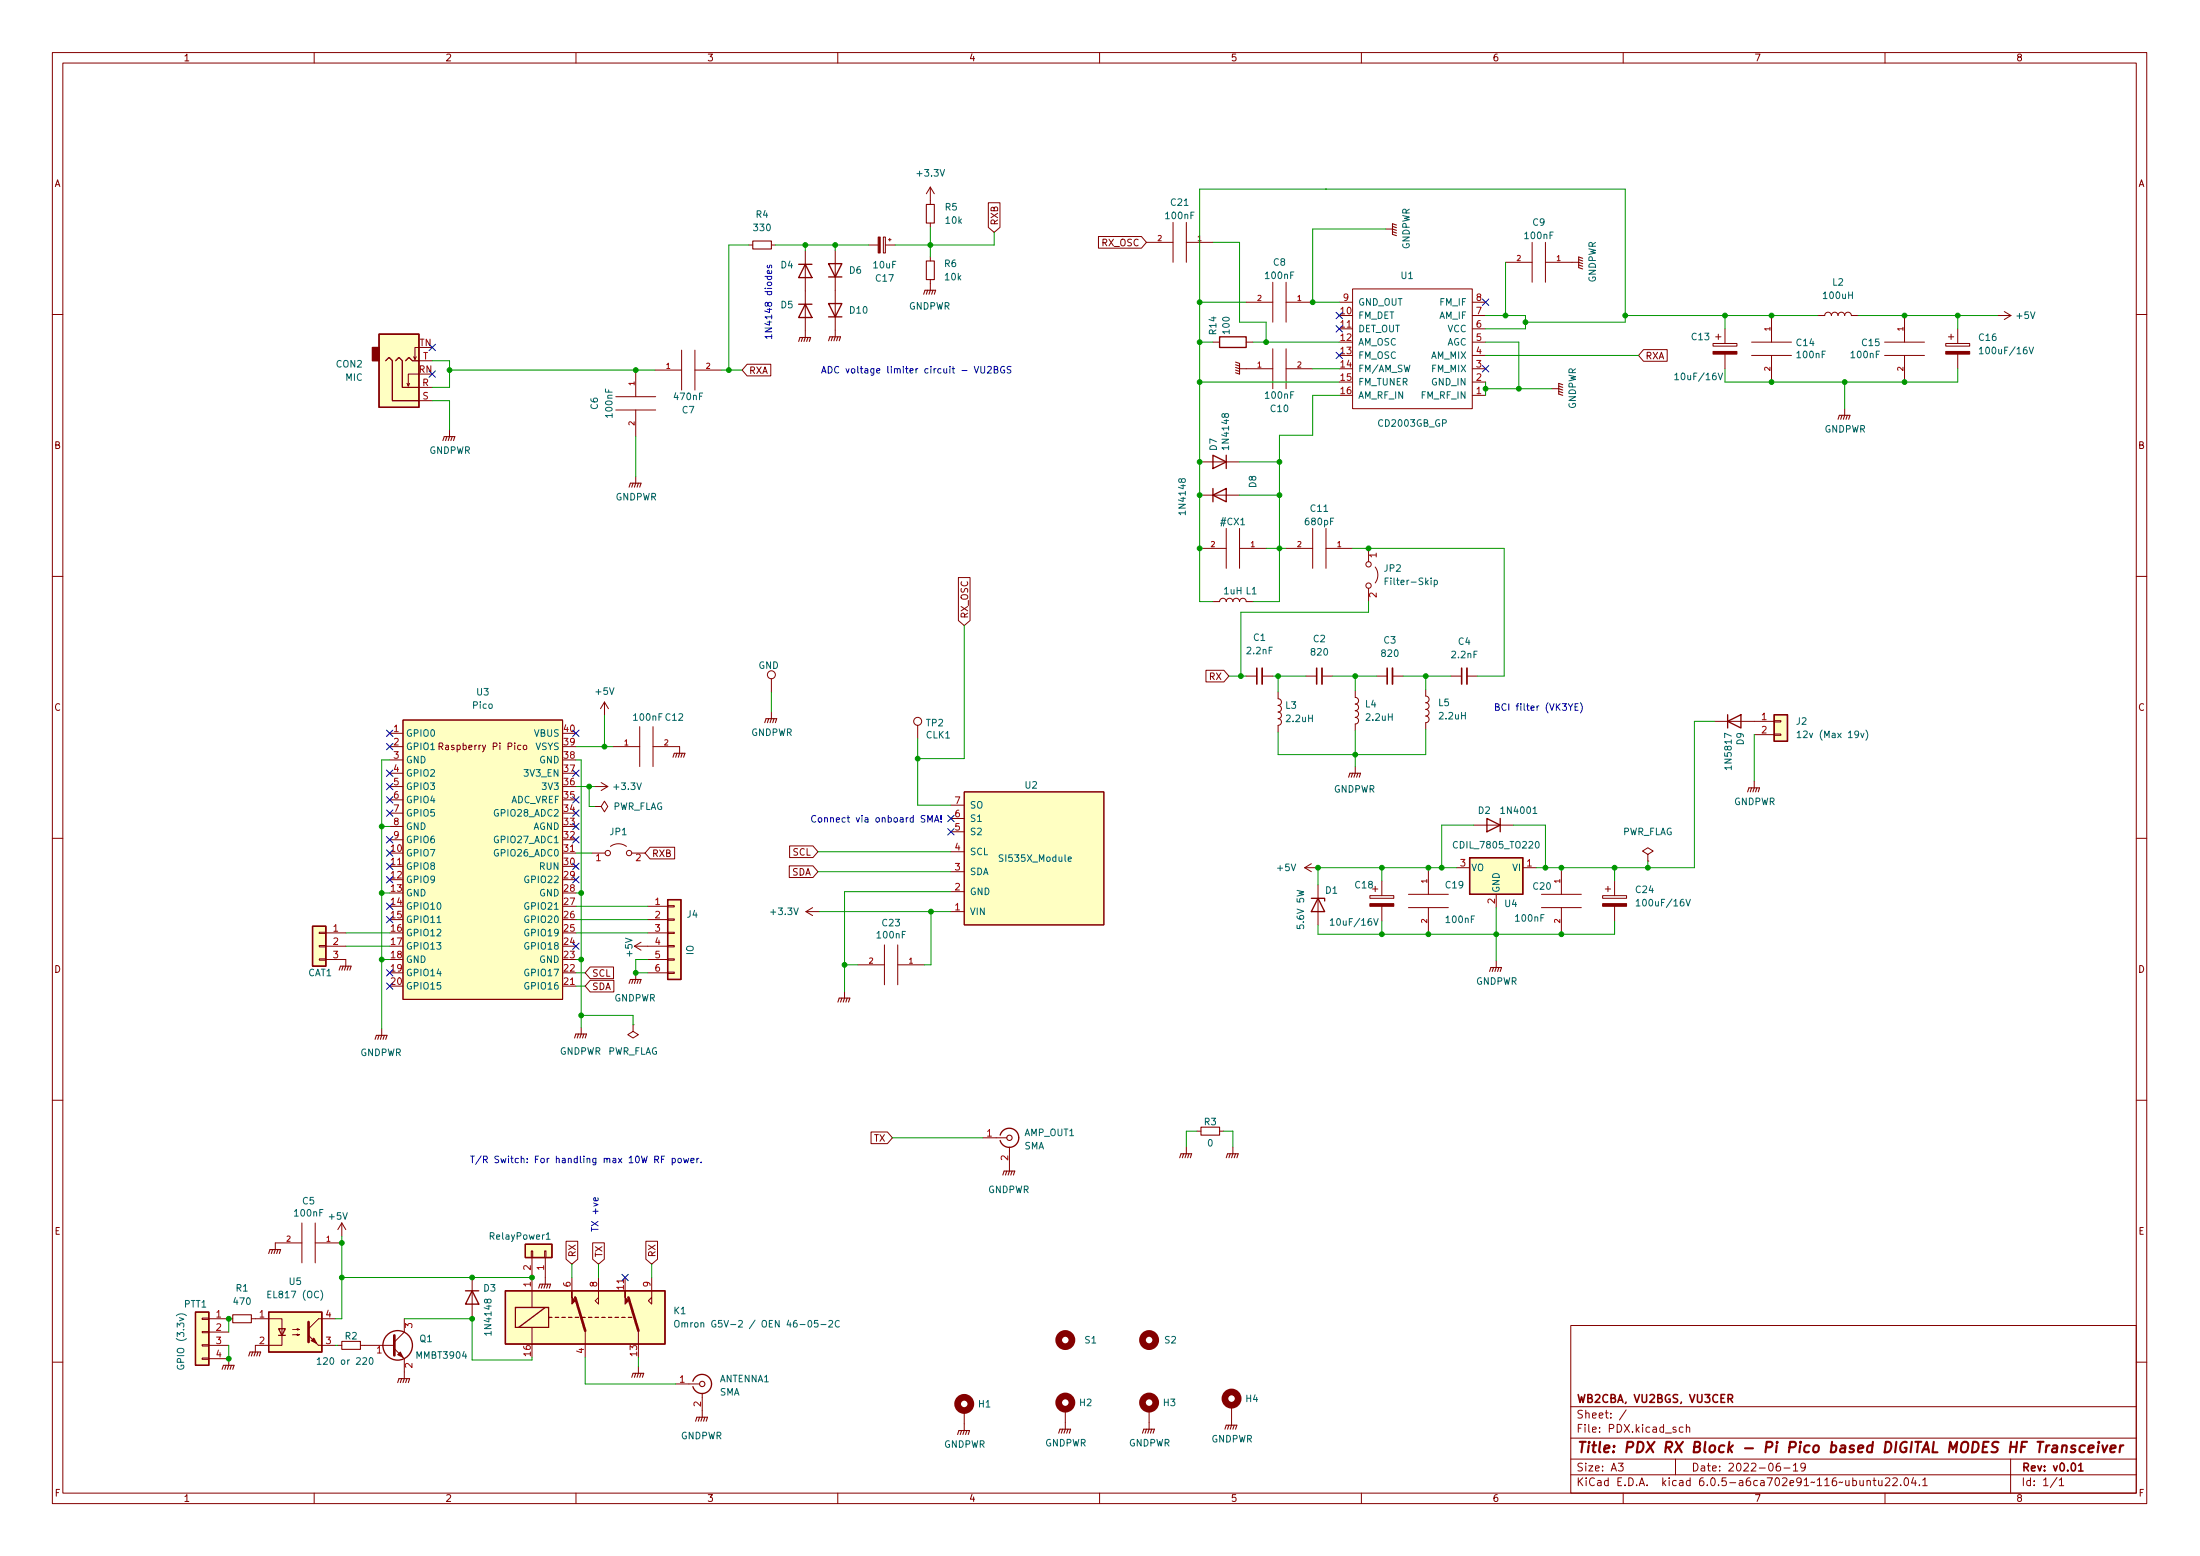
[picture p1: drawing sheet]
<svg xmlns="http://www.w3.org/2000/svg" width="420mm" height="297mm" viewBox="0 0 420 297" stroke-linecap="round" stroke-linejoin="round" font-family="sans-serif">
<g fill="none" stroke="#840000" stroke-width=".19">
<path d="M10 10h400v277h-400zM12 12h396v273h-396zM60 10v2M110 10v2M160 10v2M210 10v2M260 10v2M310 10v2M360 10v2M177.7 35.7v3.3M177.7 35.7l-.8 1.3M177.7 35.7l.7 1.3"/>
<path d="M188.8 38.7h2.2v4.7l-1.1 1-1.1-1zM143 46.8h.8M147.3 46.8h.8M153.8 47.9v16.5M159.5 47.8v16.5M165.9 46.8h1.8M168.7 45.2h.4v3.1h-.4zM169.1 46.8h1.8M169.7 45.8h.5M169.9 45.5v.5M177.7 42.6v.7M177.7 49.1v.7"/>
<path d="M177.7 53.4v2M209.8 45.2h8.2l.9 1.1-.9 1.1h-8.2zM218.9 46.3h5.1M224 42.5v7.6M226.6 42.5v7.6M226.6 46.3h5M238 57.7h5.1M243.1 53.9v7.6M245.6 57.7h5.1M245.6 53.9v7.6M255.8 57.7h2.5M258.3 55.2h22.9v22.8h-22.9z"/>
<path d="M264.7 43.7h1.2M281.2 57.7h2.5M287.5 50.1h5.1M292.6 46.3v7.6M295.1 50.1h6.4M295.1 46.3v7.6M382.8 59.5l1.2 .7M10 60h2M78.2 73.2l-.2 .5M79.5 68.1l-.3 .5M80 66.3h-.8v2.3l-.2-.5M80 71.4h-2v2.3l-.3-.5"/>
<path d="M80 74h2.5M80 76.5h2.5M80 68.9h2.5M117.6 78.3h7.6M117.6 75.7h7.6M121.4 70.6v5.1M121.4 78.3v5M125.1 70.6h5.1M130.2 66.8v7.7M132.7 66.8v7.7M132.7 70.6h5.1M142.7 69.5h4.5v2.3h-4.5l-1-1.2z"/>
<path d="M231.6 65.3h1.3M236.7 70.4h6.4M238 65.3h1.3M243.1 66.6v7.6M245.6 70.4h5.1M245.6 66.6v7.6M255.8 62.8h2.5M281.2 75.5h2.5M281.2 62.8h2.5M281.2 72.9h2.5M281.2 70.4h2.5M281.2 67.9h2.5"/>
<path d="M281.2 65.3h2.5M281.2 60.2h2.5M296.4 74.2h1.3M313.9 66.7h4.5v2.3h-4.5l-1-1.1zM327.2 65.6h4.5v.5h-4.5zM327.7 64.3h1M328.2 63.8v1M329.4 62.8v2.8M329.4 67.6v2.8M334.5 67.9h7.6M334.5 65.3h7.6M338.3 60.2v5.1"/>
<path d="M338.3 67.9v5M347.2 60.2h1.3a.64 .64 0 0 1 .6-.6 .64 .64 0 0 1 .7 .6 .64 .64 0 0 1 .6-.6 .64 .64 0 0 1 .6 .6 .64 .64 0 0 1 .7-.6 .64 .64 0 0 1 .6 .6 .64 .64 0 0 1 .6-.6 .64 .64 0 0 1 .7 .6h1.2M352.3 78v1.3M359.9 67.9h7.6M359.9 65.3h7.6M363.7 60.2v5.1M363.7 67.9v5M371.6 65.6h4.6v.5h-4.6zM372.1 64.3h1M372.6 63.8v1M373.9 62.8v2.8M373.9 67.6v2.8"/>
<path d="M381.5 60.2h2.5M384 60.2l-1.2 .8M408 60h2M85.9 82.1v1.2M121.4 91v1.2M229.1 88.2h7.6M229.1 94.5h7.6M10 110h2M183 110.3h2.3v8.2l-1.2 .9-1.1-.9zM229.1 104.7h5.1M231.6 114.8h1.3a.64 .64 0 0 1 .7-.6 .64 .64 0 0 1 .6 .6 .64 .64 0 0 1 .6-.6 .64 .64 0 0 1 .7 .6 .64 .64 0 0 1 .6-.6 .64 .64 0 0 1 .6 .6 .64 .64 0 0 1 .7-.6 .64 .64 0 0 1 .6 .6h1.3M234.2 100.9v7.6"/>
<path d="M236.7 104.7h5.1M236.7 100.9v7.6M245.6 104.7h5.1M250.7 100.9v7.6M253.2 100.9v7.6M253.2 104.7h5.1M261.4 104.7v2.5M261.4 112.3v2.5M262.6 108.2a2.54 2.54 0 0 1 0 3.1M408 110h2M74.4 140h2.6M77 137.5h30.4v53.3h-30.4z"/>
<path d="M115.4 134l-.7 1.3M115.4 134v2.6M115.4 134l.8 1.3M122.2 138.7v7.6M124.7 138.7v7.6M147.3 129.6v2.5M147.3 135.9v1.3M175.3 138.5v2.5M230.3 128h3.4l1 1.1-1 1.1h-3.4zM238 129.1h2M241 129.1h2.1M244.1 132.1v1.3a.64 .64 0 0 1 .6 .6 .64 .64 0 0 1-.6 .7 .64 .64 0 0 1 .6 .6 .64 .64 0 0 1-.6 .6 .64 .64 0 0 1 .6 .7 .64 .64 0 0 1-.6 .6 .64 .64 0 0 1 .6 .6 .64 .64 0 0 1-.6 .7v1.2"/>
<path d="M249.4 129.1h2.1M252.5 129.1h2M258.8 131.9v1.2a.63 .63 0 0 1 .7 .7 .63 .63 0 0 1-.7 .6 .63 .63 0 0 1 .7 .6 .63 .63 0 0 1-.7 .7 .63 .63 0 0 1 .7 .6 .63 .63 0 0 1-.7 .6 .63 .63 0 0 1 .7 .7 .63 .63 0 0 1-.7 .6v1.3M262.9 129.1h2M265.9 129.1h2.1M272.3 131.6v1.3a.63 .63 0 0 1 .6 .6 .63 .63 0 0 1-.6 .6 .63 .63 0 0 1 .6 .7 .63 .63 0 0 1-.6 .6 .63 .63 0 0 1 .6 .7 .63 .63 0 0 1-.6 .6 .63 .63 0 0 1 .6 .6 .63 .63 0 0 1-.6 .7v1.2M277.1 129.1h2M280.2 129.1h2M327.4 137.7h11.4M338.8 137.6h1.3v.2h-1.3zM74.4 142.5h2.6M74.4 145.1h2.6"/>
<path d="M74.4 147.6h2.6M74.4 150.2h2.6M74.4 152.7h2.6M74.4 155.2h2.6M74.4 157.8h2.6M83.9 142.5l.6-.1 .1-.1-.1-.3-.6-.2v1.3M84.2 142.5l.4 .6M99.5 142.3h-.4l-.2 .2 .1 .5h.5M100.1 142.3h.3l.2 .2v.4l-.2 .2-.3-.1-.2-.1zM113.5 154h1.3l.6-1.1 .7 1.1-.7 1-.6-1M113.5 154h.1M113.5 150.2h2.6"/>
<path d="M114.8 149.4l1.3 .8M116.1 150.2l-1.3 .7M117.1 142.5h5.1M124.7 142.5h5.1v1.3M181.6 158.8h2.5M181.6 156.2h2.5M181.6 153.7h2.5M184.1 151.2h26.7v25.4h-26.7zM258.8 146.3v1.3M281.4 157.5h7.7M335 140.2h3.8M335 149.1v1.3"/>
<path d="M338.8 140.1h1.3v.3h-1.3zM10 160h2M61 178h1.2v.2h-1.2zM62.2 178.1h3.8M74.4 165.4h2.6M74.4 160.3h2.6M107.4 162.9h2.6M113 162.9h2.6M116.6 161.6a2.54 2.54 0 0 1 3 0M120.6 162.9h2.6M122.4 179.9l-1.2 .7M123.7 178.1h3.8"/>
<path d="M123.7 173h3.8M123.7 175.6h3.8M124.1 161.7h4.7v2.3h-4.7l-.9-1.1zM127.5 178h1.3v.2h-1.3zM127.5 175.4h1.3v.3h-1.3zM127.5 172.9h1.3v.2h-1.3zM150.7 165.3h4.6l.9 1.1-.9 1.1h-4.6zM150.8 161.5h4.5l.9 1.1-.9 1.1h-4.5zM153.9 174h2.6M153.9 174l1.3 .8M155.2 173.3l-1.3 .7M181.6 174h2.5"/>
<path d="M181.6 170.2h2.5M181.6 166.4h2.5M181.6 162.6h2.5M249.2 165.6l1.2 .8M249.2 165.6h2.5M250.4 164.9l-1.2 .7M251.7 168.9v7.7M261.6 171h4.6v.5h-4.6zM262.1 169.7h1M263.9 168.2v2.8M263.9 173v2.8M269 173.3h7.6"/>
<path d="M269 170.7h7.6M272.8 165.6v5.1M272.8 173.3v5M278.1 165.6h2.6M285.7 170.7v2.6M290.8 165.6h2.6M294.4 173.3h7.6M294.4 170.7h7.6M298.2 165.6v5.1M298.2 173.3v5M306.1 171h4.5v.5h-4.5zM306.6 169.7h1"/>
<path d="M307.1 169.2v1M308.4 168.2v2.8M308.4 173v2.8M314.7 163.1l1-.6-1-.7-1 .7 1 .6v1.3M314.7 164.4h.1M408 160h2M61 183h1.2v.3h-1.2zM61 180.5h1.2v.3h-1.2zM62.2 180.6h3.8M62.2 183.2h3.8v1.2M72.9 196.4v1.2M107.4 188.3h2.6"/>
<path d="M111 196.1v1.3M112.7 184.6h4.5v2.2h-4.5l-.9-1.1zM112.7 187.1h4.5v2.3h-4.5l-.9-1.1zM120.9 195.6v1.3l1 .6-1 .7-1-.7 1-.6M120.9 195.6h.1M121.2 180.6h6.3M121.2 180.6l1.2 .8M121.4 185.7v1.3M123.7 183.2h3.8M123.7 185.7h3.8M127.5 185.6h1.3v.2h-1.3zM127.5 183h1.3v.3h-1.3z"/>
<path d="M127.5 180.5h1.3v.3h-1.3zM161.3 189.3v1.2M163.8 184.2h5.1M168.9 180.4v7.6M171.4 180.4v7.6M171.4 184.2h5.1M285.7 183.4v1.3M10 210h2M166.4 216.1h3.1l.9 1.1-.9 1.1h-3.1zM187.7 217.2h4.6M192.8 219v4.6M226.6 219v1.3"/>
<path d="M228.6 215.9h.8M232.9 215.9h.8M235.5 219v1.3M408 210h2M57.7 237.3h-5.1v1.2M57.7 233.5v7.6M60.2 233.5v7.6M60.2 237.3h5.1M65.3 233.5l-.8 1.2M65.3 233.5v2.5M65.3 233.5l.7 1.2M101.5 238.8h.2v1.3h-.2z"/>
<path d="M104 238.8h.3v1.3h-.3zM108.1 237h2.2v3.4l-1.1 .9-1.1-.9zM113.2 237.3h2.2v3.1l-1.1 .9-1.1-.9zM123.3 237h2.3v3.4l-1.1 .9-1.2-.9zM38.6 259.2h1.3v.3h-1.3zM38.6 256.7h1.3v.3h-1.3zM38.6 254.2h1.3v.2h-1.3zM38.6 251.6h1.3v.3h-1.3zM39.9 256.8h3.8M39.9 251.8h4.5M39.9 254.3h3.8M39.9 259.4h3.8v1.2"/>
<path d="M48 251.8h5.8v5h-5v1.3M55.9 254.8h1.2l-.3 .1v-.2l.3 .1M55.9 253.8h1.2l-.3 .1v-.2l.3 .1M60.8 256.8h3.2M64 251.8h-3.2l-1.9 1.9M64.5 256.8h.8M68.8 256.8h6.5M75.3 257.5l1.9 1.9v3.8M77.2 251.8v2.5l-1.9 1.9M90.2 243.9v7.6M101.6 240.1v9.5M101.6 253.4v3.2"/>
<path d="M104.1 240.1v5M109.2 243.9v2.5M111.8 254v5.1M114.3 243.9v5.1l-.6-.7 .6-.6M119.4 243.9v2.5M121.9 254v2.6M124.5 243.9v5.1l-.7-.7 .7-.6M300 253h108v32h-108zM10 260h2M121.9 260.9v1.3M129 264.2h4.6M134.1 266v4.5"/>
<path d="M184.1 269.3v3.8M203.5 269v3.8M219.5 269v3.8M235.2 268.3v3.8M300 278.5h108M300 274.5h108M300 268.5h108M309.1 279.3h.9l-.5 .6 .4 .1v.7l-.2 .1-.6-.1M310.6 269.1l-1.3 2M320 278.5v3M321.4 272.5l-.4-.1-.3 .3 .2 .6h.5M322.1 272.6l.2-.2 .3 .1 .1 .9"/>
<path d="M322.1 271.9v1.5M339.9 279.3a.6 .6 0 0 0-.7 .7v.5l.2 .2 .4 .1 .2-.1 .1-.5-.2-.2-.4-.1-.3 .3M342.5 279.7l.4-.4v1.5M344.8 280l-.3 .2h-.3l-.3-.2 .2-.6 .4-.1 .2 .2a.99 .99 0 0 1-.3 1.3h-.3M384 278.5v6.5M408 260h2M60 285v2M110 285v2M160 285v2M210 285v2M260 285v2M300 281.5h108"/>
<path d="M310 285v2M340.7 280.2h1.2M342.5 280.8h.9M356.6 282.8l.2-.2 .3 .1 .1 .9M356.6 282.6v1M357.7 282.6h.6M357.9 282.1v1.3l.4 .2M358.8 282.6l.1 .9 .3 .1 .2-.1M359.4 282.6v1M360 285v2M360.1 282.3l.5-.2 .3 .2v.2l-.9 1.1h.9M361.5 282.3l.6-.2 .2 .2 .1 .2-1 1.1h1"/>
<path d="M363 283.5v.1M363.8 282.2l.2-.1a.8 .8 0 0 1 .5 .8 .8 .8 0 0 1-.5 .7 1 1 0 0 1-.2-1.4zM365.4 282l-.3 1.1h.9M365.8 282.6v1M366.6 283.5v.1M367.2 282.5l.4-.4v1.5M367.2 283.6h.9M392.9 282l-1.3 2M393.3 282.5l.4-.4v1.5M393.3 283.6h.8"/>
<circle cx="261.4" cy="111.8" r=".51"/>
<circle cx="261.4" cy="107.7" r=".51"/>
<circle cx="147.3" cy="128.8" r=".76"/>
<circle cx="175.3" cy="137.7" r=".76"/>
<circle cx="116.1" cy="162.9" r=".51"/>
<circle cx="120.1" cy="162.9" r=".51"/>
</g>
<path d="M240 127.5v3.1M251.5 127.5v3.1M264.9 127.5v3.1M279.1 127.5v3.1M330 267l.8-.1 .1-.2-.1-.3-.2-.2h-.6v1.5M330.4 267l.5 .7M397 279.7l.4-.4v1.5M397 280.8h.8" fill="none" stroke="#840000" stroke-width=".3"/>
<g fill="none" stroke="#840000" stroke-width=".4">
<path d="M392.1 276h.7v1.2M392.9 276.4l-.7 .1a.4 .4 0 0 0-.3 .3 .4 .4 0 0 0 .2 .4l.7-.1M393.9 276.1a.49 .49 0 0 1 .8 .1l-.1 1M393.9 275.9l-.2 1.3M396.4 276a.49 .49 0 0 0-.8 .3v.2l.7 .2 .1 .2-.4 .3-.5-.1M398.2 276a.66 .66 0 0 0-1 .3l-.1 .6 .2 .2h.7M398.9 276.6l.9-.2v-.4l-.6-.1-.3 .3v.9h.8M400.8 275.9l-.2 1.3M400.8 275.2l-.1 .1 .1 .1v-.2v.2M401.5 275.9l.3 1.3 .7-1.3M403.1 276.6l.9-.2v-.4l-.6-.1-.3 .3v.9h.7M405 275.9l-.2 1.3"/>
<path d="M405.5 275.9l-.4 .1-.2 .3"/>
</g>
<g fill="none" stroke="#840000" stroke-width=".2">
<path d="M176.9 39h1.5v3.6h-1.5zM143.8 46h3.5v1.5h-3.5zM176.4 56.2l.3-.8h2l-.3 .8M176.9 49.8h1.5v3.6h-1.5zM177.2 55.4l-.3 .8M177.7 55.4l-.3 .8M178.2 55.4l-.3 .8M265.9 44.2l.8 .3M265.9 43.7l.8 .3M265.9 43.2l.8 .3M266.7 43l-.8-.3v2l.8 .3M301.5 50.6l.8 .2"/>
<path d="M301.5 50.1l.8 .2M301.5 49.6l.8 .2M302.3 49.3l-.8-.2v2l.8 .2M152.5 65.2l.3-.8h2l-.2 .8M153.3 64.4l-.3 .8M153.8 64.4l-.3 .8M154.3 64.4l-.2 .8M158.2 65.1l.3-.8h2l-.2 .8M159 64.3l-.3 .8M159.5 64.3l-.2 .8M160 64.3l-.2 .8M236 69.1l.7 .3v2l-.7-.2"/>
<path d="M236 69.6l.7 .3M236 70.1l.7 .3M236 70.6l.7 .3M297.7 74.7l.7 .3M297.7 74.2l.7 .3M297.7 73.7l.7 .3M298.4 73.4l-.7-.2v2l.7 .3M351.8 79.3l-.3 .7M352.3 79.3l-.3 .7M352.8 79.3l-.2 .7M84.6 84.1l.2-.8h2.1l-.3 .8M85.3 83.3l-.2 .8"/>
<path d="M85.9 83.3l-.3 .8M86.4 83.3l-.3 .8M120.1 93l.3-.8h2l-.2 .8M120.9 92.2l-.3 .8M121.4 92.2l-.2 .8M121.9 92.2l-.2 .8M351 80l.3-.7h2l-.2 .7M146 138l.3-.8h2l-.2 .8M146.8 137.2l-.2 .8M147.3 137.2l-.2 .8M147.8 137.2l-.2 .8M128.5 144.6l.3-.8h2l-.2 .8"/>
<path d="M129.3 143.8l-.3 .8M129.8 143.8l-.3 .8M130.3 143.8l-.3 .8M257.6 148.4l.2-.8h2l-.2 .8M258.3 147.6l-.2 .8M258.8 147.6l-.2 .8M259.3 147.6l-.2 .8M333.8 151.2l.2-.8h2l-.2 .8M334.5 150.4l-.2 .8M335 150.4l-.2 .8M335.5 150.4l-.2 .8M64.8 185.2l.2-.8h2.1l-.3 .8"/>
<path d="M65.5 184.4l-.2 .8M66 184.4l-.2 .8M66.5 184.4l-.2 .8M71.6 198.4l.3-.8h2l-.2 .8M72.4 197.6l-.3 .8M72.9 197.6l-.3 .8M73.4 197.6l-.2 .8M109.7 198.2l.3-.8h2l-.2 .8M110.5 197.4l-.3 .8M111 197.4l-.3 .8M111.5 197.4l-.2 .8M120.1 187.7l.3-.7h2l-.2 .7"/>
<path d="M120.9 187l-.3 .7M121.4 187l-.2 .7M121.9 187l-.2 .7M160 191.3l.3-.8h2l-.2 .8M160.8 190.5l-.3 .8M161.3 190.5l-.3 .8M161.8 190.5l-.3 .8M284.5 185.5l.2-.8h2.1l-.3 .8M285.2 184.7l-.2 .8M285.7 184.7l-.2 .8M286.3 184.7l-.3 .8M229.4 215.2h3.5v1.5h-3.5z"/>
<path d="M51.3 239.3l.3-.8h2l-.3 .8M52.1 238.5l-.3 .8M52.6 238.5l-.3 .8M53.1 238.5l-.3 .8M191.5 224.3l.3-.7h2l-.3 .7M192.3 223.6l-.3 .7M192.8 223.6l-.3 .7M193.3 223.6l-.3 .7M225.3 221l.3-.7h2l-.3 .7M226.1 220.3l-.3 .7M226.6 220.3l-.3 .7M227.1 220.3l-.3 .7"/>
<path d="M234.2 221l.2-.7h2.1l-.3 .7M234.9 220.3l-.2 .7M235.5 220.3l-.3 .7M236 220.3l-.3 .7M44.4 251h3.6v1.5h-3.6zM47.5 258.9l.3-.8h2l-.3 .8M48.3 258.1l-.3 .8M48.8 258.1l-.3 .8M49.3 258.1l-.3 .8M65.3 256.1h3.5v1.5h-3.5zM102.9 245.9l.2-.8h2.1l-.3 .8M103.6 245.1l-.2 .8"/>
<path d="M104.1 245.1l-.2 .8M104.6 245.1l-.2 .8M42.4 261.4l.3-.8h2l-.3 .8M43.2 260.6l-.3 .8M43.7 260.6l-.3 .8M44.2 260.6l-.3 .8M75.9 263.9l.3-.7h2l-.2 .7M76.7 263.2l-.2 .7M77.2 263.2l-.2 .7M77.7 263.2l-.2 .7M120.6 262.9l.3-.7h2l-.2 .7M121.4 262.2l-.2 .7"/>
<path d="M121.9 262.2l-.2 .7M122.4 262.2l-.2 .7M132.8 271.3l.3-.8h2l-.2 .8M133.6 270.5l-.3 .8M134.1 270.5l-.2 .8M134.6 270.5l-.2 .8M182.9 273.8l.2-.7h2.1l-.3 .7M183.6 273.1l-.2 .7M184.1 273.1l-.2 .7M184.7 273.1l-.3 .7M202.2 273.6l.2-.8h2.1l-.3 .8M202.9 272.8l-.2 .8"/>
<path d="M203.5 272.8l-.3 .8M204 272.8l-.3 .8M218.2 273.6l.2-.8h2.1l-.3 .8M218.9 272.8l-.2 .8M219.5 272.8l-.3 .8M220 272.8l-.3 .8M233.9 272.8l.3-.7h2l-.2 .7M234.7 272.1l-.3 .7M235.2 272.1l-.3 .7M235.7 272.1l-.2 .7"/>
<circle cx="192.8" cy="217.2" r=".51"/>
<circle cx="134.1" cy="264.2" r=".51"/>
</g>
<g fill="none" stroke="#006464" stroke-width=".19">
<path d="M319.9 71.6l.3-.4v1.3M319.9 72.5h.7M328.1 71.2l.5 1.3 .4-1.3M378 66.6l.4-.3v1.2M378 67.5h.7M387.5 66.3l.4 1.2 .5-1.2M264.5 110.9h.5M265.1 110.3h-.6v1.3M273.9 110.8h.4l.2 .2-.1 .5h-.5M273.9 110.8v1.2M343.2 139.9l.4-.4v1.3M355.4 140l.3 .8 .3-.8"/>
<path d="M356.3 139.4a1.46 1.46 0 0 1 0 1.9M292.8 155.3h.7M343.2 140.8h.7M83.5 176.1h.7M204 164l.6-.1-.1-.2-.3-.1-.2 .2 .1 .6h.4M254.1 175.7l.3-.3v1.2M254.1 176.6h.7M262.4 175.4l.4 1.2 .4-1.2M293.3 160.8l.2-.2a.68 .68 0 0 1 .5 .7 .68 .68 0 0 1-.5 .6l-.3-.5zM312.5 172l.3-.3v1.2M312.5 172.9h.7M322 171.7l.4 1.2 .4-1.2"/>
<path d="M104.3 235.7l.4-.4v1.3M104.3 236.6h.8M33.7 251.2a1.46 1.46 0 0 1 1.9 0M60.6 259.5l.4-.3v1.3M61.3 246.3a1.46 1.46 0 0 1 0 1.9M70.6 259.3l.2-.1a.68 .68 0 0 1 .5 .6 .68 .68 0 0 1-.5 .7l-.3-.5zM129 252.1h.1a.43 .43 0 0 1 .6 .4v.4a.42 .42 0 0 1-.4 .5 .42 .42 0 0 1-.5-.5zM130.2 252.6l.2-.1 .3 .1 .1 .7M130.2 252.5v.8M130.8 252.7l.2-.2 .3 .1v.7M156.8 252.9h1M158.3 252.2l.5-.1 .2 .3-.8 .9h.8"/>
<path d="M160.3 252.2a.6 .6 0 0 0-.8 .4 .6 .6 0 0 0 .6 .7l.2-.1M33.9 260.7a.59 .59 0 0 0 .6 .7 .59 .59 0 0 0 .6-.7l-.5-.1v.2M60.6 260.5h.7"/>
</g>
<g fill="#840000" stroke="#840000" stroke-width=".19">
<path d="M75.9 258.6l.6-.5 .5 1z"/>
<path d="M109.2 246.4v1.3l.7 .6-.7 .7z"/>
<path d="M119.4 246.4v1.3l.6 .6-.6 .7z"/>
<path d="M58.9 254.9l1.9 1.9z"/>
<path d="M59.4 255.9l.5-.5 .6 1z"/>
<path d="M327.2 67.1h4.5v.5h-4.5z"/>
<path d="M261.6 172.5h4.6v.5h-4.6z"/>
<path d="M167.7 45.2h.4v3.1h-.4z"/>
<path d="M306.1 172.5h4.5v.5h-4.5z"/>
<path d="M371.6 67.1h4.6v.5h-4.6z"/>
<circle cx="253.2" cy="36.1" r=".08"/>
</g>
<g fill="none" stroke="#840000" stroke-width=".25">
<path d="M152.5 50.5h2.6M152.5 58.1h2.6M153.8 50.5l1.3 2.5h-2.6zM153.8 58.1l1.3 2.5h-2.6zM158.2 50.3h2.6l-1.3 2.6zM158.2 57.9h2.6l-1.3 2.6zM158.2 52.9h2.6M72.4 63.8h7.6v14h-7.6zM73.7 68.9l.6-.7 .6 .7v7.6h5.1M75.6 68.9l.6-.7 .6 .7v5.1h3.2M77.5 68.9l.6-.7 .6 .7h1.3M158.2 60.5h2.6"/>
<path d="M232.9 64.3h5.1v2h-5.1zM231.6 86.9l2.6 1.3-2.6 1.2zM231.6 94.5l2.6-1.2v2.5zM231.6 93.3v2.5M234.2 86.9v2.5M329.9 137.7l2.6-1.3v2.6zM329.9 136.4v2.6M338.8 136.4h2.6v5.1h-2.6zM284 156.2l2.5 1.3-2.5 1.3zM286.5 156.2v2.6M59.7 176.8h2.5v7.6h-2.5zM127.5 171.7h2.5v15.3h-2.5z"/>
<path d="M250.4 171.5h2.6v.5M251.7 171.5l1.3 2.5h-2.6zM280.7 163.7h10.1v7h-10.1zM191 216.7a1.81 1.81 0 0 1 2.8-1 1.81 1.81 0 0 1 0 3 1.81 1.81 0 0 1-2.8-1M100.3 237.5h5.1v2.6h-5.1zM37.3 250.5h2.6v10.1h-2.6zM51.3 250.5h10.2v7.6h-10.2zM53.2 253.7h1.3l-.7 1.2zM53.2 254.9h1.3M88.9 246.4h2.5M90.2 246.4l1.2 2.6h-2.5zM96.5 246.4h30.5v10.2h-30.5z"/>
<path d="M98.4 249.6h6.4v3.8h-6.4zM104.1 249.6l-5 3.8M104.8 251.5h.6M106 251.5h.7M107.3 251.5h.6M108.6 251.5h.6M109.9 251.5h.6M111.1 251.5h.7M112.4 251.5h.6M113.7 251.5h.6M114.9 251.5h.7M116.2 251.5h.6"/>
<path d="M117.5 251.5h.6M118.7 251.5h.7M120 251.5h.6M132.3 263.7a1.81 1.81 0 0 1 2.8-1 1.81 1.81 0 0 1 0 3 1.81 1.81 0 0 1-2.8-1"/>
<circle cx="75.9" cy="256.8" r="2.82"/>
</g>
<path d="M58.9 252.4v3.8M75.3 254.9v3.8M109.9 247.7l1.9 6.3M120 247.7l1.9 6.3" fill="none" stroke="#840000" stroke-width=".51"/>
<g fill="#ffffc2" stroke="#ffffc2" stroke-width=".19">
<path d="M96.5 246.4h30.5v10.2h-30.5z"/>
<path d="M51.3 250.5h10.2v7.6h-10.2z"/>
<path d="M59.7 176.8h2.5v7.6h-2.5z"/>
<path d="M77 137.5h30.4v53.3h-30.4z"/>
<path d="M184.1 151.2h26.7v25.4h-26.7z"/>
<path d="M37.3 250.5h2.6v10.1h-2.6z"/>
<path d="M100.3 237.5h5.1v2.6h-5.1z"/>
<path d="M72.4 63.8h7.6v14h-7.6z"/>
<path d="M338.8 136.4h2.6v5.1h-2.6z"/>
<path d="M127.5 171.7h2.5v15.3h-2.5z"/>
<path d="M280.7 163.7h10.1v7h-10.1z"/>
</g>
<path d="M241 127.5v3.1M252.5 127.5v3.1M265.9 127.5v3.1M280.2 127.5v3.1" fill="none" stroke="#840000" stroke-width=".33"/>
<path d="M71.1 66.3h1.3v2.6h-1.3z" fill="#840000" stroke="#840000" stroke-width=".25"/>
<g fill="none" stroke="#840000" stroke-width="1.3">
<circle cx="203.5" cy="255.8" r="1.27"/>
<circle cx="219.5" cy="255.8" r="1.27"/>
<circle cx="184.1" cy="268" r="1.27"/>
<circle cx="203.5" cy="267.8" r="1.27"/>
<circle cx="219.5" cy="267.8" r="1.27"/>
<circle cx="235.2" cy="267" r="1.27"/>
</g>
<g fill="none" stroke="#0000c2" stroke-width=".19">
<path d="M146.6 50.6l-.1 .3 .2 .2h.2l.1-.5h.3v.5M147.3 51.7l.1 .3-.2 .2h-.6v-.5l.2-.1 .2 .6M186.1 69.9l.4 1.3 .4-1.3M187.3 69.9v1.1l.3 .2h.2l.3-.2v-1.1M188.6 70.1l.5-.2 .2 .4-.8 .9h.8M189.9 70.6l.5-.1 .1-.4-.6-.2v1.3h.5l.1-.1 .1-.3-.3-.2M191.8 70a.59 .59 0 0 0-.7 .6 .59 .59 0 0 0 .7 .6l.1-.5h-.3M193.1 70l-.5-.1-.2 .2v.3l.6 .3 .1 .3-.3 .2h-.4M299.5 134.3l.5 .7 .4-.7M300 135v.6M300.8 134.9h.4M301.4 134.3h-.6v1.3h.6"/>
<path d="M301.8 134.2a1.46 1.46 0 0 1 0 1.9M176.7 155.7h-.5l-.3 .2 .1 .3 .6 .3v.3l-.2 .1h-.5M177.2 156.9v-1.2l.4 .9 .4-.9v1.2M178.5 156.9l.4-1.2 .4 1.2M178.6 156.6h.6M179.7 156.8v.1M179.7 155.7v.8M114.2 228.7v.4l-.1 .1h-.7v-.5l.3-.1 .1 .6M126.3 221.3h.4M126.9 220.7h-.6v1.3M128.4 221.2l.3-.1 .3 .3-.1 .5h-.5M128.4 221.1v1.3"/>
<path d="M129.6 221.2l.3-.1 .2 .3v.3l-.2 .3-.3-.1-.1-.2zM130.6 221.1l.2 .9 .2-.6 .3 .6 .2-.9M132 221.5l.6-.1-.1-.2-.4-.1-.1 .2v.6h.5M133.1 221.1v.9M133.5 221.1l-.4 .3M133.9 221.8v.2"/>
</g>
<g fill="none" stroke="#009600" stroke-width=".19">
<path d="M143 46.8h-3.8v23.8M148.1 46.8h17.8M153.8 46.8v1.1M159.5 46.8v1M177.7 43.3v5.8M189.9 44.4v2.4h-19M229.1 57.7h8.9M231.6 46.3h5.1v15.2h5.1v3.8M264.7 43.7h-14v14h5.1M287.5 50.1v10.1M82.5 68.9h3.4v5.1h-3.4M82.5 76.5h3.4v5.6"/>
<path d="M85.9 70.6h39.2M137.8 70.6h3.9M229.1 72.9h26.7M229.1 65.3h2.5M239.3 65.3h16.5M250.7 70.4h5.1M255.8 75.5h-5.1v7.6h-6.4v31.7h-5M283.7 60.2h7.6v2.6h-7.6M283.7 65.3h6.4v8.9M283.7 72.9v2.6M283.7 67.9h29.2M283.7 74.2h12.7"/>
<path d="M291.3 61.5h19.1v-25.4h-81.3v78.7h2.5M310.4 60.2h36.8M329.4 70.4v2.5h44.5v-2.5M329.4 60.2v2.6M352.3 72.9v5.1M354.8 60.2h26.7M373.9 60.2v2.6M121.4 83.3v7.7M236.7 88.2h7.6M236.7 94.5h7.6M184.1 119.4v25.4h-8.8M241.8 104.7h3.8"/>
<path d="M258.3 104.7h29v24.4h-5.1M261.4 114.8v2.1h-24.4v12.2M115.4 136.6v5.9M147.3 132.1v3.8M234.7 129.1h3.3M243.1 129.1h6.3M244.1 129.1v3M254.5 129.1h8.4M258.8 129.1v2.8M258.8 139.5v6.8M268 129.1h9.1M272.3 139.2v4.9h-28.2v-4.4"/>
<path d="M272.3 129.1v2.5M327.4 137.7h-3.8v27.9h-30.2M72.9 157.8h1.5M74.4 145.1h-1.5v51.3M110 150.2h3.5M110 142.5h7.1M110 145.1h1v51M112.5 150.2v3.8h1M175.3 141v12.7h6.3M281.4 157.5h-6.1v8.1M289.1 157.5h6v8.1M335 140.2v8.9"/>
<path d="M66 178.1h8.4M72.9 170.5h1.5M110 173h13.7M110 162.9h3M110 170.5h1M110 175.6h13.7M110 178.1h13.7M156.2 166.4h25.4M156.2 162.6h25.4M156.5 174h25.1M177.8 174v10.2h-1.3M181.6 170.2h-20.3v19.1"/>
<path d="M263.9 165.6v2.6M263.9 175.8v2.5M278.1 165.6h-26.4v3.3M285.7 173.3v10.1M308.4 165.6v2.6M308.4 175.8v2.5h-56.7v-1.7M314.7 164.4v1.2M66 180.6h8.4M72.9 183.2h1.5M110 183.2h1M110 185.7h1.8M110 188.3h1.8"/>
<path d="M111 193.8h9.9v1.8M123.7 183.2h-2.3v2.5h2.3M161.3 184.2h2.5M170.4 217.2h17.3M228.6 215.9h-2v3.1M233.7 215.9h1.8v3.1M65.3 236v15.8h-1.3M43.7 251.8v2.5M43.7 256.8v2.6M64 256.8h.5M65.3 243.9h36.3M77.2 251.8h13"/>
<path d="M90.2 251.5v8.1h11.4v-.5M109.2 241.3v2.6M111.8 259.1v5.1h17.2M114.3 241.3v2.6M121.9 259.1v1.8M124.5 241.3v2.6"/>
</g>
<g fill="none" stroke="#000084" stroke-width=".19">
<path d="M255.2 59.6l1.2 1.2M256.4 59.6l-1.2 1.2M283.1 57.1l1.2 1.2M284.3 57.1l-1.2 1.2M81.9 70.8l1.3 1.2M81.9 65.7l1.3 1.2M83.2 70.8l-1.3 1.2M83.2 65.7l-1.3 1.2M255.2 67.2l1.2 1.3M255.2 62.2l1.2 1.2M256.4 67.2l-1.2 1.3M256.4 62.2l-1.2 1.2"/>
<path d="M283.1 69.8l1.2 1.2M284.3 69.8l-1.2 1.2M73.8 139.4l1.2 1.2M75 139.4l-1.2 1.2M109.4 139.4l1.2 1.2M110.6 139.4l-1.2 1.2M73.8 154.6l1.2 1.2M73.8 152.1l1.2 1.2M73.8 149.5l1.2 1.3M73.8 147l1.2 1.2M73.8 141.9l1.2 1.2M73.8 159.7l1.2 1.2"/>
<path d="M75 154.6l-1.2 1.2M75 152.1l-1.2 1.2M75 149.5l-1.2 1.3M75 147l-1.2 1.2M75 141.9l-1.2 1.2M75 159.7l-1.2 1.2M109.4 157.2l1.2 1.2M109.4 152.1l1.2 1.2M109.4 154.6l1.2 1.2M109.4 159.7l1.2 1.2M109.4 147l1.2 1.2M110.6 157.2l-1.2 1.2"/>
<path d="M110.6 152.1l-1.2 1.2M110.6 154.6l-1.2 1.2M110.6 159.7l-1.2 1.2M110.6 147l-1.2 1.2M181 158.2l1.2 1.2M181 155.6l1.2 1.3M182.2 158.2l-1.2 1.2M182.2 155.6l-1.2 1.3M73.8 174.9l1.2 1.3M73.8 172.4l1.2 1.2M73.8 162.2l1.2 1.3M73.8 167.3l1.2 1.2"/>
<path d="M73.8 164.8l1.2 1.2M75 174.9l-1.2 1.3M75 172.4l-1.2 1.2M75 162.2l-1.2 1.3M75 167.3l-1.2 1.2M75 164.8l-1.2 1.2M109.4 167.3l1.2 1.2M109.4 164.8l1.2 1.2M110.6 167.3l-1.2 1.2M110.6 164.8l-1.2 1.2M73.8 187.6l1.2 1.3M73.8 185.1l1.2 1.2"/>
<path d="M75 187.6l-1.2 1.3M75 185.1l-1.2 1.2M109.4 180l1.2 1.2M110.6 180l-1.2 1.2M118.8 243.3l1.2 1.2M120 243.3l-1.2 1.2"/>
</g>
<g fill="#009600" stroke="#009600" stroke-width=".19">
<circle cx="363.7" cy="72.9" r=".46"/>
<circle cx="363.7" cy="60.2" r=".46"/>
<circle cx="352.3" cy="72.9" r=".46"/>
<circle cx="338.3" cy="60.2" r=".46"/>
<circle cx="373.9" cy="60.2" r=".46"/>
<circle cx="338.3" cy="72.9" r=".46"/>
<circle cx="308.4" cy="165.6" r=".46"/>
<circle cx="314.7" cy="165.6" r=".46"/>
<circle cx="295.1" cy="165.6" r=".46"/>
<circle cx="272.3" cy="129.1" r=".46"/>
<circle cx="298.2" cy="178.3" r=".46"/>
<circle cx="298.2" cy="165.6" r=".46"/>
<circle cx="244.3" cy="94.5" r=".46"/>
<circle cx="244.3" cy="88.2" r=".46"/>
<circle cx="229.1" cy="104.7" r=".46"/>
<circle cx="261.4" cy="104.7" r=".46"/>
<circle cx="244.3" cy="104.7" r=".46"/>
<circle cx="244.1" cy="129.1" r=".46"/>
<circle cx="237" cy="129.1" r=".46"/>
<circle cx="241.8" cy="65.3" r=".46"/>
<circle cx="229.1" cy="65.3" r=".46"/>
<circle cx="229.1" cy="72.9" r=".46"/>
<circle cx="229.1" cy="57.7" r=".46"/>
<circle cx="250.7" cy="57.7" r=".46"/>
<circle cx="251.7" cy="165.6" r=".46"/>
<circle cx="285.7" cy="178.3" r=".46"/>
<circle cx="272.8" cy="178.3" r=".46"/>
<circle cx="263.9" cy="165.6" r=".46"/>
<circle cx="263.9" cy="178.3" r=".46"/>
<circle cx="310.4" cy="60.2" r=".46"/>
<circle cx="291.3" cy="61.5" r=".46"/>
<circle cx="290.1" cy="74.2" r=".46"/>
<circle cx="283.7" cy="74.2" r=".46"/>
<circle cx="329.4" cy="60.2" r=".46"/>
<circle cx="287.5" cy="60.2" r=".46"/>
<circle cx="229.1" cy="88.2" r=".46"/>
<circle cx="229.1" cy="94.5" r=".46"/>
<circle cx="175.3" cy="144.8" r=".46"/>
<circle cx="159.5" cy="46.8" r=".46"/>
<circle cx="177.7" cy="46.8" r=".46"/>
<circle cx="43.7" cy="251.8" r=".46"/>
<circle cx="43.7" cy="259.4" r=".46"/>
<circle cx="65.3" cy="243.9" r=".46"/>
<circle cx="65.3" cy="237.3" r=".46"/>
<circle cx="101.6" cy="243.9" r=".46"/>
<circle cx="90.2" cy="243.9" r=".46"/>
<circle cx="90.2" cy="251.8" r=".46"/>
<circle cx="72.9" cy="157.8" r=".46"/>
<circle cx="72.9" cy="170.5" r=".46"/>
<circle cx="72.9" cy="183.2" r=".46"/>
<circle cx="272.8" cy="165.6" r=".46"/>
<circle cx="258.8" cy="144.1" r=".46"/>
<circle cx="275.3" cy="165.6" r=".46"/>
<circle cx="258.8" cy="129.1" r=".46"/>
<circle cx="177.8" cy="174" r=".46"/>
<circle cx="161.3" cy="184.2" r=".46"/>
<circle cx="111" cy="193.8" r=".46"/>
<circle cx="121.4" cy="185.7" r=".46"/>
<circle cx="111" cy="170.5" r=".46"/>
<circle cx="111" cy="183.2" r=".46"/>
<circle cx="112.5" cy="150.2" r=".46"/>
<circle cx="115.4" cy="142.5" r=".46"/>
<circle cx="121.4" cy="70.6" r=".46"/>
<circle cx="85.9" cy="70.6" r=".46"/>
<circle cx="139.2" cy="70.6" r=".46"/>
<circle cx="153.8" cy="46.8" r=".46"/>
</g>
<text font-size="2.8" fill="#840000" x="301" y="277.3">Title: PDX RX Block - Pi Pico based DIGITAL MODES HF Transceiver</text>
<g font-size="2.1" fill="#840000">
<text x="301" y="267.8">WB2CBA, VU2BGS, VU3CER</text>
<text x="301" y="273.5">File: PDX.kicad_sch</text>
<text x="301" y="270.8">Sheet: /</text>
<text x="301" y="280.9">Size: A3</text>
<text x="323" y="280.9">Date: 2022-06-19</text>
<text x="386" y="280.9">Rev: v0.01</text>
<text x="301" y="283.7">KiCad E.D.A. kicad 6.0.5-a6ca702e91~116~ubuntu22.04.1</text>
<text x="386" y="283.7">Id: 1/1</text>
</g>
<g font-size="1.8" fill="#840000">
<text x="35" y="11.7">1</text>
<text x="85" y="11.7">2</text>
<text x="135" y="11.7">3</text>
<text x="185" y="11.7">4</text>
<text x="235" y="11.7">5</text>
<text x="285" y="11.7">6</text>
<text x="335" y="11.7">7</text>
<text x="385" y="11.7">8</text>
<text x="10.3" y="35.7">A</text>
<text x="408.3" y="35.7">A</text>
<text x="190.6" y="43.1" transform="rotate(-90 190.6 43.1)">RXB</text>
<text x="210.4" y="47">RX_OSC</text>
<text x="143" y="71.4">RXA</text>
<text x="314.2" y="68.6">RXA</text>
<text x="10.3" y="85.7">B</text>
<text x="408.3" y="85.7">B</text>
<text x="184.9" y="118.1" transform="rotate(-90 184.9 118.1)">RX_OSC</text>
<text x="231" y="129.8">RX</text>
<text x="10.3" y="135.7">C</text>
<text x="408.3" y="135.7">C</text>
<text x="84.6" y="143.2">Raspberry Pi Pico</text>
<text x="124.5" y="163.6">RXB</text>
<text x="151.2" y="167.1">SDA</text>
<text x="151.4" y="163.3">SCL</text>
<text x="10.3" y="185.7">D</text>
<text x="408.3" y="185.7">D</text>
<text x="113" y="186.4">SCL</text>
<text x="113" y="189">SDA</text>
<text x="166.9" y="217.9">TX</text>
<text x="10.4" y="235.7">E</text>
<text x="408.4" y="235.7">E</text>
<text x="109.9" y="240.1" transform="rotate(-90 109.9 240.1)">RX</text>
<text x="115" y="240.1" transform="rotate(-90 115 240.1)">TX</text>
<text x="125.2" y="240.1" transform="rotate(-90 125.2 240.1)">RX</text>
<text x="10.4" y="285.7">F</text>
<text x="35" y="286.7">1</text>
<text x="85" y="286.7">2</text>
<text x="135" y="286.7">3</text>
<text x="185" y="286.7">4</text>
<text x="235" y="286.7">5</text>
<text x="285" y="286.7">6</text>
<text x="335" y="286.7">7</text>
<text x="385" y="286.7">8</text>
<text x="408.4" y="285.7">F</text>
</g>
<g font-size="1.8" fill="#006464">
<text x="175.3" y="33.7">+3.3V</text>
<text x="144.4" y="41.6">R4</text>
<text x="180.5" y="40.2">R5</text>
<text x="222.7" y="41.8">100nF</text>
<text x="223.7" y="39.3">C21</text>
<text x="144.1" y="44.1">330</text>
<text x="180.7" y="42.7">10k</text>
<text x="269.2" y="47.7" transform="rotate(-90 269.2 47.7)">GNDPWR</text>
<text x="291.3" y="45.6">100nF</text>
<text x="292.7" y="43.1">C9</text>
<text x="149.2" y="51.2">D4</text>
<text x="162.2" y="52.2">D6</text>
<text x="166.9" y="51.2">10uF</text>
<text x="167.3" y="53.8">C17</text>
<text x="180.4" y="51">R6</text>
<text x="180.5" y="53.5">10k</text>
<text x="241.8" y="53.2">100nF</text>
<text x="243.2" y="50.7">C8</text>
<text x="267.6" y="53.2">U1</text>
<text x="149.2" y="58.8">D5</text>
<text x="162.4" y="59.9">D10</text>
<text x="173.5" y="59.1">GNDPWR</text>
<text x="259.3" y="58.3">GND_OUT</text>
<text x="275.1" y="58.3">FM_IF</text>
<text x="304.8" y="54" transform="rotate(-90 304.8 54)">GNDPWR</text>
<text x="348.4" y="57.1">100uH</text>
<text x="350" y="54.5">L2</text>
<text x="232.3" y="63.8" transform="rotate(-90 232.3 63.8)">R14</text>
<text x="234.8" y="63.6" transform="rotate(-90 234.8 63.6)">100</text>
<text x="259.3" y="60.9">FM_DET</text>
<text x="259.3" y="63.4">DET_OUT</text>
<text x="259.3" y="65.9">AM_OSC</text>
<text x="274.9" y="60.9">AM_IF</text>
<text x="276.2" y="65.9">AGC</text>
<text x="276.4" y="63.4">VCC</text>
<text x="323.1" y="64.9">C13</text>
<text x="378" y="65.1">C16</text>
<text x="385.2" y="60.9">+5V</text>
<text x="64.2" y="70.1">CON2</text>
<text x="259.3" y="68.5">FM_OSC</text>
<text x="259.3" y="71">FM/AM_SW</text>
<text x="273.3" y="68.5">AM_MIX</text>
<text x="273.5" y="71">FM_MIX</text>
<text x="343.2" y="66.1">C14</text>
<text x="343.3" y="68.4">100nF</text>
<text x="353.6" y="68.4">100nF</text>
<text x="355.7" y="66.1">C15</text>
<text x="378.8" y="67.6">100uF/16V</text>
<text x="66" y="72.7">MIC</text>
<text x="128.9" y="76.4">470nF</text>
<text x="241.8" y="76.1">100nF</text>
<text x="259.3" y="73.6">FM_TUNER</text>
<text x="259.3" y="76.1">AM_RF_IN</text>
<text x="271.5" y="76.1">FM_RF_IN</text>
<text x="273.5" y="73.6">GND_IN</text>
<text x="320.5" y="72.6">10uF/16V</text>
<text x="114.2" y="78.1" transform="rotate(-90 114.2 78.1)">C6</text>
<text x="117" y="79.6" transform="rotate(-90 117 79.6)">100nF</text>
<text x="130.3" y="78.9">C7</text>
<text x="242.7" y="78.6">C10</text>
<text x="263.4" y="81.4">CD2003GB_GP</text>
<text x="301" y="78.1" transform="rotate(-90 301 78.1)">GNDPWR</text>
<text x="348.4" y="82.6">GNDPWR</text>
<text x="81.9" y="86.6">GNDPWR</text>
<text x="232.4" y="86" transform="rotate(-90 232.4 86)">D7</text>
<text x="234.7" y="85.5" transform="rotate(-90 234.7 85.5)">1N4148</text>
<text x="117.5" y="95.5">GNDPWR</text>
<text x="239.9" y="93.1" transform="rotate(-90 239.9 93.1)">D8</text>
<text x="226.4" y="97.9" transform="rotate(-90 226.4 97.9)">1N4148</text>
<text x="233.2" y="100.2">#CX1</text>
<text x="249.4" y="100.2">680pF</text>
<text x="250.3" y="97.7">C11</text>
<text x="233.8" y="113.4">1uH L1</text>
<text x="264.4" y="109.1">JP2</text>
<text x="265.2" y="111.7">Filter-Skip</text>
<text x="238.2" y="124.9">2.2nF</text>
<text x="239.4" y="122.3">C1</text>
<text x="250.5" y="125.1">820</text>
<text x="250.8" y="122.6">C2</text>
<text x="264" y="125.4">820</text>
<text x="264.3" y="122.8">C3</text>
<text x="277.4" y="125.6">2.2nF</text>
<text x="278.5" y="123.1">C4</text>
<text x="144.8" y="127.7">GND</text>
<text x="90.3" y="135.3">Pico</text>
<text x="91.1" y="132.8">U3</text>
<text x="113.8" y="132.6">+5V</text>
<text x="121.1" y="137.6">100nF C12</text>
<text x="245.5" y="135.3">L3</text>
<text x="245.8" y="137.8">2.2uH</text>
<text x="260.8" y="135">L4</text>
<text x="261" y="137.6">2.2uH</text>
<text x="274.7" y="134.8">L5</text>
<text x="275" y="137.3">2.2uH</text>
<text x="77.5" y="140.6">GPIO0</text>
<text x="77.5" y="143.2">GPIO1</text>
<text x="102" y="140.6">VBUS</text>
<text x="102.2" y="143.2">VSYS</text>
<text x="143.4" y="140.5">GNDPWR</text>
<text x="176.9" y="141">CLK1</text>
<text x="176.9" y="138.6">TP2</text>
<text x="333" y="142.2" transform="rotate(-90 333 142.2)">D9</text>
<text x="343.1" y="138.3">J2</text>
<text x="344.2" y="140.9">12v (Max 19v)</text>
<text x="77.5" y="145.7">GND</text>
<text x="77.5" y="148.2">GPIO2</text>
<text x="100.3" y="148.2">3V3_EN</text>
<text x="103" y="145.7">GND</text>
<text x="330.7" y="146.6" transform="rotate(-90 330.7 146.6)">1N5817</text>
<text x="77.5" y="150.8">GPIO3</text>
<text x="77.5" y="153.3">GPIO4</text>
<text x="77.5" y="155.9">GPIO5</text>
<text x="94.7" y="155.9">GPIO28_ADC2</text>
<text x="97.4" y="153.3">ADC_VREF</text>
<text x="103.8" y="150.8">3V3</text>
<text x="116.9" y="154.6">PWR_FLAG</text>
<text x="117.4" y="150.8">+3.3V</text>
<text x="185.2" y="154.3">SO</text>
<text x="195.8" y="150.5">U2</text>
<text x="254.7" y="151.3">GNDPWR</text>
<text x="282.3" y="155.4">D2</text>
<text x="287" y="155.4">1N4001</text>
<text x="331.1" y="153.7">GNDPWR</text>
<text x="77.5" y="158.4">GND</text>
<text x="77.5" y="160.9">GPIO6</text>
<text x="94.7" y="160.9">GPIO27_ADC1</text>
<text x="101.7" y="158.4">AGND</text>
<text x="116.5" y="159.4">JP1</text>
<text x="185.2" y="159.4">S2</text>
<text x="185.2" y="156.9">S1</text>
<text x="278" y="162">CDIL_7805_TO220</text>
<text x="309.7" y="159.4">PWR_FLAG</text>
<text x="77.5" y="163.5">GPIO7</text>
<text x="77.5" y="166">GPIO8</text>
<text x="94.7" y="163.5">GPIO26_ADC0</text>
<text x="103.1" y="166">RUN</text>
<text x="185.2" y="167">SDA</text>
<text x="185.2" y="163.2">SCL</text>
<text x="191.2" y="164.5">SI535X_Module</text>
<text x="244" y="166.3">+5V</text>
<text x="280.9" y="166.3">VO</text>
<text x="288.9" y="166.3">VI</text>
<text x="77.5" y="168.6">GPIO9</text>
<text x="77.5" y="171.1">GND</text>
<text x="77.5" y="173.6">GPIO10</text>
<text x="100.5" y="173.6">GPIO21</text>
<text x="100.5" y="168.6">GPIO22</text>
<text x="103" y="171.1">GND</text>
<text x="185.2" y="170.9">GND</text>
<text x="253.2" y="170.6">D1</text>
<text x="258.9" y="169.6">C18</text>
<text x="276.1" y="169.6">C19</text>
<text x="286.4" y="170.5" transform="rotate(-90 286.4 170.5)">GND</text>
<text x="287.4" y="173.1">U4</text>
<text x="292.9" y="169.8">C20</text>
<text x="312.5" y="170.5">C24</text>
<text x="313.2" y="173">100uF/16V</text>
<text x="77.5" y="176.2">GPIO11</text>
<text x="77.5" y="178.7">GPIO12</text>
<text x="100.5" y="178.7">GPIO19</text>
<text x="100.5" y="176.2">GPIO20</text>
<text x="131.2" y="175.2">J4</text>
<text x="147.4" y="174.7">+3.3V</text>
<text x="167.6" y="179.1">100nF</text>
<text x="168.6" y="176.8">C23</text>
<text x="185.2" y="174.7">VIN</text>
<text x="249" y="177.1" transform="rotate(-90 249 177.1)">5.6V 5W</text>
<text x="254.7" y="176.7">10uF/16V</text>
<text x="276.3" y="176.2">100nF</text>
<text x="289.6" y="175.9">100nF</text>
<text x="77.5" y="181.3">GPIO13</text>
<text x="77.5" y="183.8">GND</text>
<text x="100.5" y="181.3">GPIO18</text>
<text x="103" y="183.8">GND</text>
<text x="120.8" y="182.5" transform="rotate(-90 120.8 182.5)">+5V</text>
<text x="132.5" y="182.3" transform="rotate(-90 132.5 182.3)">IO</text>
<text x="58.8" y="186.3">CAT1</text>
<text x="77.5" y="186.3">GPIO14</text>
<text x="77.5" y="188.9">GPIO15</text>
<text x="100.5" y="188.9">GPIO16</text>
<text x="100.5" y="186.3">GPIO17</text>
<text x="117.3" y="191.2">GNDPWR</text>
<text x="281.8" y="188">GNDPWR</text>
<text x="68.7" y="201.6">GNDPWR</text>
<text x="106.8" y="201.3">GNDPWR PWR_FLAG</text>
<text x="230" y="214.8">R3</text>
<text x="195.6" y="219.4">SMA</text>
<text x="195.7" y="216.9">AMP_OUT1</text>
<text x="230.6" y="218.9">0</text>
<text x="188.6" y="227.7">GNDPWR</text>
<text x="56.4" y="232.2">100nF</text>
<text x="57.8" y="229.9">C5</text>
<text x="62.9" y="232.8">+5V</text>
<text x="93.8" y="236.6">RelayPower1</text>
<text x="55.3" y="245.3">U5</text>
<text x="35.2" y="249.6">PTT1</text>
<text x="44.8" y="249.1">470</text>
<text x="45.1" y="246.5">R1</text>
<text x="51.6" y="247.8">EL817 (OC)</text>
<text x="92.4" y="246.5">D3</text>
<text x="128.7" y="250.9">K1</text>
<text x="65.9" y="255.7">R2</text>
<text x="80.2" y="256.2">Q1</text>
<text x="93.9" y="254.6" transform="rotate(-90 93.9 254.6)">1N4148</text>
<text x="132.3" y="253.4">Omron G5V-2 / OEN 46-05-2C</text>
<text x="207.2" y="256.4">S1</text>
<text x="222.5" y="256.4">S2</text>
<text x="35.2" y="260.8" transform="rotate(-90 35.2 260.8)">GPIO (3.3v)</text>
<text x="61.6" y="260.5">120 or 220</text>
<text x="79.7" y="259.4">MMBT3904</text>
<text x="137.4" y="263.9">ANTENNA1</text>
<text x="137.4" y="266.4">SMA</text>
<text x="186.9" y="268.7">H1</text>
<text x="206.2" y="268.4">H2</text>
<text x="222.2" y="268.4">H3</text>
<text x="238" y="267.7">H4</text>
<text x="130" y="274.7">GNDPWR</text>
<text x="231.3" y="275.3">GNDPWR</text>
<text x="180.2" y="276.4">GNDPWR</text>
<text x="199.5" y="276.1">GNDPWR</text>
<text x="215.5" y="276.1">GNDPWR</text>
</g>
<g font-size="1.8" fill="#a90000">
<text x="256.1" y="60">10</text>
<text x="256.6" y="57.4">9</text>
<text x="282" y="60">7</text>
<text x="282" y="57.4">8</text>
<text x="256.1" y="62.5">11</text>
<text x="256.1" y="65.1">12</text>
<text x="282" y="65.1">5</text>
<text x="282" y="62.5">6</text>
<text x="80" y="71.2">RN</text>
<text x="80.1" y="66.1">TN</text>
<text x="80.7" y="68.6">T</text>
<text x="256.1" y="67.6">13</text>
<text x="256.1" y="70.1">14</text>
<text x="282" y="70.1">3</text>
<text x="282" y="67.6">4</text>
<text x="80.6" y="73.7">R</text>
<text x="80.7" y="76.2">S</text>
<text x="256.1" y="72.7">15</text>
<text x="256.1" y="75.2">16</text>
<text x="282" y="75.2">1</text>
<text x="282" y="72.7">2</text>
<text x="262.9" y="106.4" transform="rotate(-90 262.9 106.4)">1</text>
<text x="262.9" y="114.1" transform="rotate(-90 262.9 114.1)">2</text>
<text x="336.4" y="137.5">1</text>
<text x="75.2" y="139.7">1</text>
<text x="75.2" y="142.3">2</text>
<text x="107.7" y="142.3">39</text>
<text x="107.7" y="139.7">40</text>
<text x="336.4" y="140">2</text>
<text x="75.2" y="144.8">3</text>
<text x="75.2" y="147.4">4</text>
<text x="75.2" y="149.9">5</text>
<text x="107.7" y="149.9">36</text>
<text x="107.7" y="147.4">37</text>
<text x="107.7" y="144.8">38</text>
<text x="75.2" y="152.4">6</text>
<text x="75.2" y="155">7</text>
<text x="107.7" y="155">34</text>
<text x="107.7" y="152.4">35</text>
<text x="182.4" y="156">6</text>
<text x="182.4" y="153.5">7</text>
<text x="75.2" y="157.5">8</text>
<text x="75.2" y="160.1">9</text>
<text x="107.7" y="160.1">32</text>
<text x="107.7" y="157.5">33</text>
<text x="182.4" y="158.5">5</text>
<text x="74.7" y="162.6">10</text>
<text x="74.7" y="165.1">11</text>
<text x="74.7" y="167.7">12</text>
<text x="107.7" y="167.7">29</text>
<text x="107.7" y="165.1">30</text>
<text x="107.7" y="162.6">31</text>
<text x="113.8" y="164.4">1</text>
<text x="121.4" y="164.4">2</text>
<text x="182.4" y="166.2">3</text>
<text x="182.4" y="162.3">4</text>
<text x="278.9" y="165.4">3</text>
<text x="291.6" y="165.4">1</text>
<text x="74.7" y="170.2">13</text>
<text x="74.7" y="172.8">14</text>
<text x="107.7" y="172.8">27</text>
<text x="107.7" y="170.2">28</text>
<text x="125.1" y="172.8">1</text>
<text x="182.4" y="173.8">1</text>
<text x="182.4" y="170">2</text>
<text x="285.5" y="172.5" transform="rotate(-90 285.5 172.5)">2</text>
<text x="63.6" y="177.8">1</text>
<text x="74.7" y="175.3">15</text>
<text x="74.7" y="177.8">16</text>
<text x="107.7" y="177.8">25</text>
<text x="107.7" y="175.3">26</text>
<text x="125.1" y="175.3">2</text>
<text x="125.1" y="177.8">3</text>
<text x="63.6" y="180.4">2</text>
<text x="63.6" y="182.9">3</text>
<text x="74.7" y="180.4">17</text>
<text x="74.7" y="182.9">18</text>
<text x="74.7" y="185.5">19</text>
<text x="107.7" y="185.5">22</text>
<text x="107.7" y="182.9">23</text>
<text x="107.7" y="180.4">24</text>
<text x="125.1" y="180.4">4</text>
<text x="125.1" y="182.9">5</text>
<text x="125.1" y="185.5">6</text>
<text x="74.7" y="188">20</text>
<text x="107.7" y="188">21</text>
<text x="188.5" y="217">1</text>
<text x="192.5" y="221.5" transform="rotate(-90 192.5 221.5)">2</text>
<text x="101.3" y="245.6" transform="rotate(-90 101.3 245.6)">1</text>
<text x="101.3" y="242.5" transform="rotate(-90 101.3 242.5)">2</text>
<text x="103.9" y="242.5" transform="rotate(-90 103.9 242.5)">1</text>
<text x="109" y="245.6" transform="rotate(-90 109 245.6)">6</text>
<text x="114" y="245.6" transform="rotate(-90 114 245.6)">8</text>
<text x="124.2" y="245.6" transform="rotate(-90 124.2 245.6)">9</text>
<text x="41.3" y="251.5">1</text>
<text x="49.5" y="251.5">1</text>
<text x="62.2" y="251.5">4</text>
<text x="119.1" y="246.1" transform="rotate(-90 119.1 246.1)">11</text>
<text x="41.3" y="254">2</text>
<text x="41.3" y="256.6">3</text>
<text x="49.5" y="256.6">2</text>
<text x="62.2" y="256.6">3</text>
<text x="78.7" y="253.5" transform="rotate(-90 78.7 253.5)">3</text>
<text x="41.3" y="259.1">4</text>
<text x="72" y="258.4">1</text>
<text x="78.7" y="261.1" transform="rotate(-90 78.7 261.1)">2</text>
<text x="101.3" y="258.8" transform="rotate(-90 101.3 258.8)">16</text>
<text x="111.5" y="258.3" transform="rotate(-90 111.5 258.3)">4</text>
<text x="121.7" y="258.8" transform="rotate(-90 121.7 258.8)">13</text>
<text x="129.8" y="263.9">1</text>
<text x="133.9" y="268.5" transform="rotate(-90 133.9 268.5)">2</text>
</g>
<g font-size="1.8" fill="#0000c2">
<text x="147.4" y="64.9" transform="rotate(-90 147.4 64.9)">1N4148 diodes</text>
<text x="156.7" y="71.3">ADC voltage limiter circuit - VU2BGS</text>
<text x="285.2" y="135.7">BCI filter (VK3YE)</text>
<text x="154.7" y="157">Connect via onboard SMA!</text>
<text x="89.7" y="222">T/R Switch: For handling max 10W RF power.</text>
<text x="114.3" y="235.2" transform="rotate(-90 114.3 235.2)">TX +ve</text>
</g>
<g font-size="1.4" fill="#a90000">
<text x="221.1" y="46">2</text>
<text x="228.7" y="46">1</text>
<text x="289.7" y="49.8">2</text>
<text x="297.3" y="49.8">1</text>
<text x="240.1" y="57.4">2</text>
<text x="247.8" y="57.4">1</text>
<text x="338.1" y="63.2" transform="rotate(-90 338.1 63.2)">1</text>
<text x="363.5" y="63.2" transform="rotate(-90 363.5 63.2)">1</text>
<text x="127.2" y="70.4">1</text>
<text x="134.9" y="70.4">2</text>
<text x="240.1" y="70.1">1</text>
<text x="247.8" y="70.1">2</text>
<text x="338.1" y="70.8" transform="rotate(-90 338.1 70.8)">2</text>
<text x="363.5" y="70.8" transform="rotate(-90 363.5 70.8)">2</text>
<text x="121.2" y="73.6" transform="rotate(-90 121.2 73.6)">1</text>
<text x="121.2" y="81.2" transform="rotate(-90 121.2 81.2)">2</text>
<text x="231.3" y="104.4">2</text>
<text x="238.9" y="104.4">1</text>
<text x="247.8" y="104.4">2</text>
<text x="255.4" y="104.4">1</text>
<text x="119.2" y="142.3">1</text>
<text x="126.9" y="142.3">2</text>
<text x="272.5" y="168.6" transform="rotate(-90 272.5 168.6)">1</text>
<text x="297.9" y="168.6" transform="rotate(-90 297.9 168.6)">1</text>
<text x="272.5" y="176.2" transform="rotate(-90 272.5 176.2)">2</text>
<text x="297.9" y="176.2" transform="rotate(-90 297.9 176.2)">2</text>
<text x="166" y="183.9">2</text>
<text x="173.6" y="183.9">1</text>
<text x="54.7" y="237">2</text>
<text x="62.3" y="237">1</text>
</g>
</svg>
